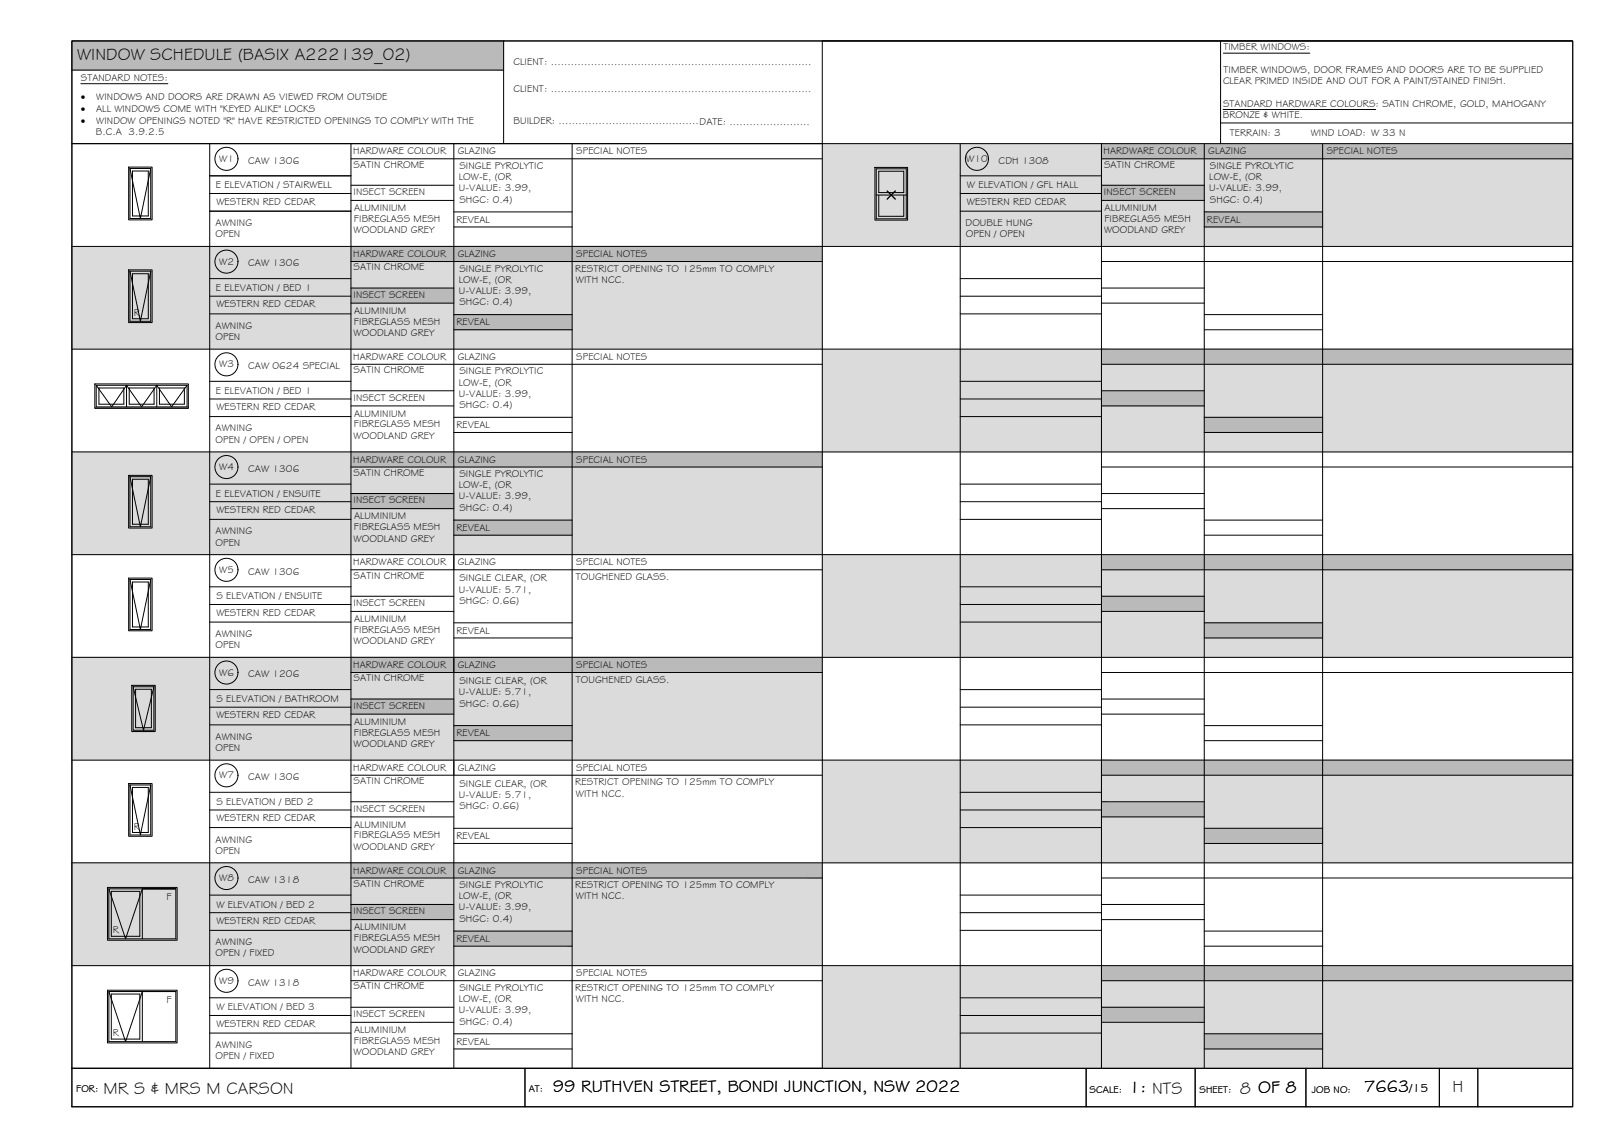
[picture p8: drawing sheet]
<svg xmlns="http://www.w3.org/2000/svg" width="420mm" height="297mm" viewBox="0 0 420 297" stroke-linecap="round" stroke-linejoin="round" font-family="sans-serif">
<!-- layer: WINDOW SCHEDULE HATCH -->
<g fill="#dbdbdb" stroke="#dbdbdb" stroke-width=".26">
<path d="M213.7 37.3l195 26.7v-26.7zM213.7 37.3l195 26.7h-195z"/>
<path d="M18.7 64l195 26.7v-26.7zM18.7 64l195 26.7h-195z"/>
<path d="M213.7 90.7l195 26.7v-26.7zM213.7 90.7l195 26.7h-195z"/>
<path d="M18.7 117.4l195 26.7v-26.7zM18.7 117.4l195 26.7h-195z"/>
<path d="M213.7 144.1l195 26.7v-26.7zM213.7 144.1l195 26.7h-195z"/>
<path d="M18.7 170.8l195 26.7v-26.7zM18.7 170.8l195 26.7h-195z"/>
<path d="M213.7 197.5l195 26.7v-26.7zM213.7 197.5l195 26.7h-195z"/>
<path d="M18.7 224.2l195 26.7v-26.7zM18.7 224.2l195 26.7h-195z"/>
<path d="M213.7 250.9l195 26.7v-26.7zM213.7 250.9l195 26.7h-195z"/>
</g>
<g fill="#bababa" stroke="#bababa" stroke-width=".26">
<path d="M18.7 10.6l112.2 7.6v-7.6zM18.7 10.6l112.2 7.6h-112.2z"/>
<path d="M286.2 37.3l122.5 4v-4zM286.2 37.3l122.5 4h-122.5z"/>
<path d="M286.2 48.1l26.7 4v-4zM286.2 48.1l26.7 4h-26.7z"/>
<path d="M312.9 55.1l30.8 3.9v-3.9zM312.9 55.1l30.8 3.9h-30.8z"/>
<path d="M91.2 64l122.5 4v-4zM91.2 64l122.5 4h-122.5z"/>
<path d="M91.2 74.9l26.7 3.9v-3.9zM91.2 74.9l26.7 3.9h-26.7z"/>
<path d="M117.9 81.8l30.8 3.9v-3.9zM117.9 81.8l30.8 3.9h-30.8z"/>
<path d="M286.2 90.7l122.5 4v-4zM286.2 90.7l122.5 4h-122.5z"/>
<path d="M286.2 101.6l26.7 3.9v-3.9zM286.2 101.6l26.7 3.9h-26.7z"/>
<path d="M312.9 108.5l30.8 3.9v-3.9zM312.9 108.5l30.8 3.9h-30.8z"/>
<path d="M91.2 117.4l122.5 4v-4zM91.2 117.4l122.5 4h-122.5z"/>
<path d="M91.2 128.3l26.7 3.9v-3.9zM91.2 128.3l26.7 3.9h-26.7z"/>
<path d="M117.9 135.2l30.8 3.9v-3.9zM117.9 135.2l30.8 3.9h-30.8z"/>
<path d="M286.2 144.1l122.5 4v-4zM286.2 144.1l122.5 4h-122.5z"/>
<path d="M286.2 155l26.7 3.9v-3.9zM286.2 155l26.7 3.9h-26.7z"/>
<path d="M312.9 161.9l30.8 3.9v-3.9zM312.9 161.9l30.8 3.9h-30.8z"/>
<path d="M91.2 170.8l122.5 4v-4zM91.2 170.8l122.5 4h-122.5z"/>
<path d="M91.2 181.6l26.7 4v-4zM91.2 181.6l26.7 4h-26.7z"/>
<path d="M117.9 188.6l30.8 3.9v-3.9zM117.9 188.6l30.8 3.9h-30.8z"/>
<path d="M286.2 197.5l122.5 4v-4zM286.2 197.5l122.5 4h-122.5z"/>
<path d="M286.2 208.4l26.7 3.9v-3.9zM286.2 208.4l26.7 3.9h-26.7z"/>
<path d="M312.9 215.3l30.8 3.9v-3.9zM312.9 215.3l30.8 3.9h-30.8z"/>
<path d="M91.2 224.2l122.5 4v-4zM91.2 224.2l122.5 4h-122.5z"/>
<path d="M91.2 235l26.7 4v-4zM91.2 235l26.7 4h-26.7z"/>
<path d="M117.9 242l30.8 3.9v-3.9zM117.9 242l30.8 3.9h-30.8z"/>
<path d="M286.2 250.9l122.5 4v-4zM286.2 250.9l122.5 4h-122.5z"/>
<path d="M286.2 261.8l26.7 3.9v-3.9zM286.2 261.8l26.7 3.9h-26.7z"/>
<path d="M312.9 268.7l30.8 3.9v-3.9zM312.9 268.7l30.8 3.9h-30.8z"/>
</g>
<!-- layer: BORDER -->
<g fill="none" stroke="#000" stroke-width=".26">
<path d="M18.7 10.6h390v277h-390zM18.7 18.2h112.2M130.9 10.6v26.7M317.1 10.6v26.7M408.7 10.6h-195v267M18.7 37.3h390M54.5 37.3v240.3M91.2 37.3v240.3M117.9 37.3v240.3M148.7 37.3v240.3M249.5 37.3v240.3M286.2 37.3v240.3"/>
<path d="M312.9 37.3v240.3M317.1 32h91.6M343.7 37.3v240.3M54.5 45.7h36.7M54.5 50.3h36.7M54.5 54.9h36.7M91.2 41.3h122.5M91.2 48.1h26.7M91.2 52.1h26.7M117.9 55.1h30.8M117.9 59h30.8M249.5 45.7h36.7"/>
<path d="M249.5 50.3h36.7M249.5 54.9h36.7M286.2 41.3h122.5M286.2 48.1h26.7M286.2 52.1h26.7M312.9 55.1h30.8M312.9 59h30.8M18.7 64h390M54.5 72.4h36.7M54.5 77h36.7M91.2 68h122.5M91.2 74.9h26.7"/>
<path d="M91.2 78.8h26.7M249.5 72.4h36.7M249.5 77h36.7M286.2 68h122.5M286.2 74.9h26.7M286.2 78.8h26.7M18.7 90.7h390M54.5 81.6h36.7M54.5 99.1h36.7M91.2 94.7h122.5M117.9 81.8h30.8M117.9 85.7h30.8"/>
<path d="M249.5 81.6h36.7M249.5 99.1h36.7M286.2 94.7h122.5M312.9 81.8h30.8M312.9 85.7h30.8M18.7 117.4h390M54.5 103.7h36.7M54.5 108.3h36.7M91.2 101.6h26.7M91.2 105.5h26.7M117.9 108.5h30.8M117.9 112.4h30.8"/>
<path d="M249.5 103.7h36.7M249.5 108.3h36.7M286.2 101.6h26.7M286.2 105.5h26.7M312.9 108.5h30.8M312.9 112.4h30.8M54.5 125.8h36.7M54.5 130.4h36.7M54.5 135h36.7M91.2 121.4h122.5M91.2 128.3h26.7M91.2 132.2h26.7"/>
<path d="M117.9 135.2h30.8M117.9 139.1h30.8M249.5 125.8h36.7M249.5 130.4h36.7M249.5 135h36.7M286.2 121.4h122.5M286.2 128.3h26.7M286.2 132.2h26.7M312.9 135.2h30.8M312.9 139.1h30.8M18.7 144.1h390M54.5 152.5h36.7"/>
<path d="M54.5 157.1h36.7M91.2 148.1h122.5M91.2 155h26.7M91.2 158.9h26.7M249.5 152.5h36.7M249.5 157.1h36.7M286.2 148.1h122.5M286.2 155h26.7M286.2 158.9h26.7M18.7 170.8h390M54.5 161.7h36.7M54.5 179.2h36.7"/>
<path d="M91.2 174.8h122.5M117.9 161.9h30.8M117.9 165.8h30.8M249.5 161.7h36.7M249.5 179.2h36.7M286.2 174.8h122.5M312.9 161.9h30.8M312.9 165.8h30.8M18.7 197.5h390M54.5 183.8h36.7M54.5 188.4h36.7M91.2 181.7h26.7"/>
<path d="M91.2 185.6h26.7M117.9 188.6h30.8M117.9 192.5h30.8M249.5 183.8h36.7M249.5 188.4h36.7M286.2 181.7h26.7M286.2 185.6h26.7M312.9 188.6h30.8M312.9 192.5h30.8M54.5 205.9h36.7M54.5 210.5h36.7M54.5 215.1h36.7"/>
<path d="M91.2 201.5h122.5M91.2 208.4h26.7M91.2 212.3h26.7M117.9 215.3h30.8M117.9 219.2h30.8M249.5 205.9h36.7M249.5 210.5h36.7M249.5 215.1h36.7M286.2 201.5h122.5M286.2 208.4h26.7M286.2 212.3h26.7M312.9 215.3h30.8"/>
<path d="M312.9 219.2h30.8M18.7 224.2h390M54.5 232.6h36.7M54.5 237.2h36.7M91.2 228.2h122.5M91.2 235h26.7M91.2 239h26.7M249.5 232.6h36.7M249.5 237.2h36.7M286.2 228.2h122.5M286.2 235h26.7M286.2 239h26.7"/>
<path d="M18.7 250.9h390M54.5 241.8h36.7M54.5 259.3h36.7M91.2 254.9h122.5M117.9 242h30.8M117.9 245.9h30.8M249.5 241.8h36.7M249.5 259.3h36.7M286.2 254.9h122.5M312.9 242h30.8M312.9 245.9h30.8M18.7 277.6h390"/>
<path d="M54.5 263.9h36.7M54.5 268.5h36.7M91.2 261.8h26.7M91.2 265.7h26.7M117.9 268.7h30.8M117.9 272.6h30.8M136.4 277.6v10M249.5 263.9h36.7M249.5 268.5h36.7M282.2 277.6v10M286.2 261.8h26.7M286.2 265.7h26.7"/>
<path d="M310.5 277.6v10M312.9 268.7h30.8M312.9 272.6h30.8M339.3 277.6v10M374 277.6v10M384 277.6v10"/>
</g>
<!-- layer: TEXT -->
<path d="M317.9 13.8h22.4M21 21.8h22.6M317.8 28.5h39.6M117.9 144.4v3.7M117.9 171.1v3.7M117.9 197.8v3.7" fill="none" stroke="#000" stroke-width=".26"/>
<!-- layer: WINDOWS -->
<g fill="none" stroke="#000" stroke-width=".26">
<path d="M33.8 43.8l2.7 13 2.7-13M33.8 43.8h5.4M33.8 43.8v13h5.4v-13M34.4 44.4h4.1v11.7h-4.1zM227.7 43.9h7.8v13h-7.8zM227.7 50.7h7.8M228.3 44.5h6.5v5.6h-6.5zM228.3 50.7v5.5h6.5v-5.5M230.5 49.6l2.1 2.1M232.6 49.6l-2.1 2.1M33.8 70.5l2.7 13 2.7-13M33.8 70.5v13h5.4v-13"/>
<path d="M33.8 70.5h5.4M34.4 71.1h4.1v11.7h-4.1zM25 100.1l4 5.6 3.9-5.6M25 100.1h23.6l-4 5.6-3.9-5.6M25 100.1v5.6h23.6v-5.6M25.7 100.8h6.5v4.2h-6.5zM32.9 100.1l3.9 5.6 3.9-5.6M32.9 100.1v5.6M33.6 100.8h6.4v4.2h-6.4zM40.7 100.1v5.6M41.4 100.8h6.5v4.2h-6.5zM33.8 123.9l2.7 13 2.7-13"/>
<path d="M33.8 123.9v13h5.4v-13M33.8 123.9h5.4M34.4 124.5h4.1v11.7h-4.1zM33.8 150.6l2.7 13 2.7-13M33.8 150.6v13h5.4v-13M33.8 150.6h5.4M34.4 151.2h4.1v11.7h-4.1zM34.6 178.5l2.7 11.3 2.7-11.3M34.6 178.5h5.4M34.6 178.5v11.3h5.4v-11.3M35.2 179.1h4.1v10h-4.1zM33.8 204l2.7 13 2.7-13"/>
<path d="M33.8 204v13h5.4v-13M33.8 204h5.4M34.4 204.6h4.1v11.7h-4.1zM28.3 231h17.4h-8.7M28.3 231l4.3 13 4.4-13M28.3 231v13h17.4v-13M28.9 231.6h7.4v11.7h-7.4zM37 231v13M28.3 257.7h17.4h-8.7M28.3 257.7l4.3 13 4.4-13M28.3 257.7v13h17.4v-13M28.9 258.3h7.4v11.7h-7.4z"/>
<path d="M37 257.7v13"/>
<circle cx="58.8" cy="41.3" r="3"/>
<circle cx="253.8" cy="41.3" r="3"/>
<circle cx="58.8" cy="68" r="3"/>
<circle cx="58.8" cy="94.7" r="3"/>
<circle cx="58.8" cy="121.4" r="3"/>
<circle cx="58.8" cy="148.1" r="3"/>
<circle cx="58.8" cy="174.8" r="3"/>
<circle cx="58.8" cy="201.5" r="3"/>
<circle cx="58.8" cy="228.2" r="3"/>
<circle cx="58.8" cy="254.9" r="3"/>
</g>
<!-- layer: NEWWORK -->
<path d="M33.4 43.4h6.1v13.7h-6.1zM227.3 43.5h8.5v13.7h-8.5zM33.4 70.1h6.1v13.7h-6.1zM24.6 99.8h24.3v6.3h-24.3zM24.6 106.1h24.3M33.4 123.5h6.1v13.7h-6.1zM33.4 150.2h6.1v13.7h-6.1zM34.2 178.1h6.1v12h-6.1zM33.4 203.6h6.1v13.7h-6.1zM27.9 230.6h18.1v13.7h-18.1zM27.9 257.3h18.1v13.7h-18.1z" fill="none" stroke="#000" stroke-width=".26"/>
<g font-size="4.5">
<text x="20" y="15.6">WINDOW SCHEDULE (BASIX A222139_02)</text>
<text x="26.9" y="284.2">MR S &amp; MRS M CARSON</text>
<text x="143.7" y="283.7">99 RUTHVEN STREET, BONDI JUNCTION, NSW 2022</text>
<text x="293.4" y="284">1: NTS</text>
<text x="322.2" y="284.2">8 OF 8</text>
<text x="354.5" y="283.8">7663</text>
<text x="377.4" y="283.8">H</text>
</g>
<text font-size="3.2" x="366.3" y="283.8">/15</text>
<g font-size="2.6">
<text x="133.4" y="16.9">CLIENT: ..............................................................................</text>
<text x="317.9" y="13.1">TIMBER WINDOWS:</text>
<text x="21" y="21.1">STANDARD NOTES:</text>
<text x="317.8" y="21.9">CLEAR PRIMED INSIDE AND OUT FOR A PAINT/STAINED FINISH.</text>
<text x="317.9" y="19">TIMBER WINDOWS, DOOR FRAMES AND DOORS ARE TO BE SUPPLIED</text>
<text x="21" y="26.1">·</text>
<text x="21" y="29.1">·</text>
<text x="25" y="29.1">ALL WINDOWS COME WITH &quot;KEYED ALIKE&quot; LOCKS</text>
<text x="25" y="26.1">WINDOWS AND DOORS ARE DRAWN AS VIEWED FROM OUTSIDE</text>
<text x="133.4" y="24">CLIENT: ..............................................................................</text>
<text x="317.8" y="27.7">STANDARD HARDWARE COLOURS: SATIN CHROME, GOLD, MAHOGANY</text>
<text x="21" y="32.1">·</text>
<text x="24.9" y="35.1">B.C.A 3.9.2.5</text>
<text x="25" y="32.1">WINDOW OPENINGS NOTED &quot;R&quot; HAVE RESTRICTED OPENINGS TO COMPLY WITH THE</text>
<text x="133.4" y="32.3">BUILDER: ..........................................DATE: ........................</text>
<text x="317.7" y="30.7">BRONZE &amp; WHITE.</text>
<text x="319.6" y="35.4">TERRAIN: 3</text>
<text x="340.6" y="35.4">WIND LOAD: W 33 N</text>
<text x="91.8" y="40.1">HARDWARE COLOUR</text>
<text x="119" y="40.1">GLAZING</text>
<text x="149.7" y="40.1">SPECIAL NOTES</text>
<text x="286.8" y="40.1">HARDWARE COLOUR</text>
<text x="314" y="40.1">GLAZING</text>
<text x="344.7" y="40.1">SPECIAL NOTES</text>
<text x="57" y="42.1">W1</text>
<text x="64.5" y="42.6">CAW 1306</text>
<text x="91.9" y="43.6">SATIN CHROME</text>
<text x="119.2" y="46.8">LOW-E, (OR</text>
<text x="119.4" y="43.9">SINGLE PYROLYTIC</text>
<text x="251.1" y="42.1">W10</text>
<text x="259.5" y="42.6">CDH 1308</text>
<text x="286.9" y="43.6">SATIN CHROME</text>
<text x="314.2" y="46.8">LOW-E, (OR</text>
<text x="314.4" y="43.9">SINGLE PYROLYTIC</text>
<text x="56.1" y="49">E ELEVATION / STAIRWELL</text>
<text x="56.2" y="53.2">WESTERN RED CEDAR</text>
<text x="91.8" y="50.7">INSECT SCREEN</text>
<text x="119.2" y="49.7">U-VALUE: 3.99,</text>
<text x="119.4" y="52.7">SHGC: 0.4)</text>
<text x="251.2" y="49">W ELEVATION / GFL HALL</text>
<text x="251.2" y="53.2">WESTERN RED CEDAR</text>
<text x="286.9" y="50.7">INSECT SCREEN</text>
<text x="314.2" y="49.7">U-VALUE: 3.99,</text>
<text x="314.4" y="52.7">SHGC: 0.4)</text>
<text x="56" y="58.8">AWNING</text>
<text x="92" y="57.7">FIBREGLASS MESH</text>
<text x="92" y="54.9">ALUMINIUM</text>
<text x="118.6" y="57.9">REVEAL</text>
<text x="250.9" y="58.7">DOUBLE HUNG</text>
<text x="287" y="57.7">FIBREGLASS MESH</text>
<text x="287" y="54.9">ALUMINIUM</text>
<text x="313.6" y="57.9">REVEAL</text>
<text x="56" y="61.7">OPEN</text>
<text x="91.9" y="60.7">WOODLAND GREY</text>
<text x="251" y="61.6">OPEN / OPEN</text>
<text x="286.9" y="60.7">WOODLAND GREY</text>
<text x="57" y="68.8">W2</text>
<text x="64.5" y="69.3">CAW 1306</text>
<text x="91.8" y="66.8">HARDWARE COLOUR</text>
<text x="91.9" y="70.2">SATIN CHROME</text>
<text x="119" y="66.9">GLAZING</text>
<text x="119.4" y="70.6">SINGLE PYROLYTIC</text>
<text x="149.5" y="70.6">RESTRICT OPENING TO 125mm TO COMPLY</text>
<text x="149.7" y="66.9">SPECIAL NOTES</text>
<text x="56.1" y="75.7">E ELEVATION / BED 1</text>
<text x="91.8" y="77.4">INSECT SCREEN</text>
<text x="119.2" y="73.5">LOW-E, (OR</text>
<text x="119.2" y="76.4">U-VALUE: 3.99,</text>
<text x="149.6" y="73.5">WITH NCC.</text>
<text x="34.8" y="82.1">R</text>
<text x="56.2" y="79.9">WESTERN RED CEDAR</text>
<text x="92" y="81.6">ALUMINIUM</text>
<text x="119.4" y="79.3">SHGC: 0.4)</text>
<text x="56" y="88.4">OPEN</text>
<text x="56" y="85.5">AWNING</text>
<text x="91.9" y="87.4">WOODLAND GREY</text>
<text x="92" y="84.4">FIBREGLASS MESH</text>
<text x="118.6" y="84.6">REVEAL</text>
<text x="57" y="95.5">W3</text>
<text x="64.5" y="96">CAW 0624 SPECIAL</text>
<text x="91.8" y="93.5">HARDWARE COLOUR</text>
<text x="119" y="93.5">GLAZING</text>
<text x="149.7" y="93.5">SPECIAL NOTES</text>
<text x="91.9" y="97">SATIN CHROME</text>
<text x="119.2" y="100.2">LOW-E, (OR</text>
<text x="119.4" y="97.3">SINGLE PYROLYTIC</text>
<text x="56.1" y="102.4">E ELEVATION / BED 1</text>
<text x="56.2" y="106.6">WESTERN RED CEDAR</text>
<text x="91.8" y="104.1">INSECT SCREEN</text>
<text x="119.2" y="103.1">U-VALUE: 3.99,</text>
<text x="119.4" y="106.1">SHGC: 0.4)</text>
<text x="56" y="112.1">AWNING</text>
<text x="92" y="111.1">FIBREGLASS MESH</text>
<text x="92" y="108.3">ALUMINIUM</text>
<text x="118.6" y="111.3">REVEAL</text>
<text x="56" y="115">OPEN / OPEN / OPEN</text>
<text x="91.9" y="114.1">WOODLAND GREY</text>
<text x="57" y="122.2">W4</text>
<text x="64.5" y="122.7">CAW 1306</text>
<text x="91.8" y="120.2">HARDWARE COLOUR</text>
<text x="91.9" y="123.6">SATIN CHROME</text>
<text x="119" y="120.3">GLAZING</text>
<text x="119.4" y="124">SINGLE PYROLYTIC</text>
<text x="149.7" y="120.3">SPECIAL NOTES</text>
<text x="56.1" y="129.1">E ELEVATION / ENSUITE</text>
<text x="91.8" y="130.8">INSECT SCREEN</text>
<text x="119.2" y="126.9">LOW-E, (OR</text>
<text x="119.2" y="129.8">U-VALUE: 3.99,</text>
<text x="56.2" y="133.3">WESTERN RED CEDAR</text>
<text x="92" y="137.8">FIBREGLASS MESH</text>
<text x="92" y="135">ALUMINIUM</text>
<text x="118.6" y="138">REVEAL</text>
<text x="119.4" y="132.8">SHGC: 0.4)</text>
<text x="56" y="141.8">OPEN</text>
<text x="56" y="138.9">AWNING</text>
<text x="91.9" y="140.8">WOODLAND GREY</text>
<text x="57" y="148.9">W5</text>
<text x="64.5" y="149.3">CAW 1306</text>
<text x="91.8" y="146.9">HARDWARE COLOUR</text>
<text x="119" y="147">GLAZING</text>
<text x="149.7" y="147">SPECIAL NOTES</text>
<text x="56.2" y="155.8">S ELEVATION / ENSUITE</text>
<text x="91.9" y="150.3">SATIN CHROME</text>
<text x="119.2" y="154">U-VALUE: 5.71,</text>
<text x="119.4" y="151.1">SINGLE CLEAR, (OR</text>
<text x="149.6" y="150.7">TOUGHENED GLASS.</text>
<text x="56.2" y="160">WESTERN RED CEDAR</text>
<text x="91.8" y="157.5">INSECT SCREEN</text>
<text x="92" y="161.7">ALUMINIUM</text>
<text x="119.4" y="157">SHGC: 0.66)</text>
<text x="56" y="165.6">AWNING</text>
<text x="91.9" y="167.5">WOODLAND GREY</text>
<text x="92" y="164.5">FIBREGLASS MESH</text>
<text x="118.6" y="164.6">REVEAL</text>
<text x="56" y="168.5">OPEN</text>
<text x="91.8" y="173.6">HARDWARE COLOUR</text>
<text x="119" y="173.6">GLAZING</text>
<text x="149.7" y="173.6">SPECIAL NOTES</text>
<text x="57" y="175.6">W6</text>
<text x="64.5" y="176.1">CAW 1206</text>
<text x="91.9" y="177.1">SATIN CHROME</text>
<text x="119.4" y="177.8">SINGLE CLEAR, (OR</text>
<text x="149.6" y="177.4">TOUGHENED GLASS.</text>
<text x="56.2" y="182.5">S ELEVATION / BATHROOM</text>
<text x="91.8" y="184.2">INSECT SCREEN</text>
<text x="119.2" y="180.7">U-VALUE: 5.71,</text>
<text x="119.4" y="183.7">SHGC: 0.66)</text>
<text x="56.2" y="186.7">WESTERN RED CEDAR</text>
<text x="92" y="191.2">FIBREGLASS MESH</text>
<text x="92" y="188.4">ALUMINIUM</text>
<text x="118.6" y="191.4">REVEAL</text>
<text x="56" y="195.2">OPEN</text>
<text x="56" y="192.3">AWNING</text>
<text x="91.9" y="194.2">WOODLAND GREY</text>
<text x="57" y="202.3">W7</text>
<text x="64.5" y="202.7">CAW 1306</text>
<text x="91.8" y="200.3">HARDWARE COLOUR</text>
<text x="91.9" y="203.7">SATIN CHROME</text>
<text x="119" y="200.4">GLAZING</text>
<text x="149.7" y="200.4">SPECIAL NOTES</text>
<text x="56.2" y="209.2">S ELEVATION / BED 2</text>
<text x="119.2" y="207.4">U-VALUE: 5.71,</text>
<text x="119.4" y="204.5">SINGLE CLEAR, (OR</text>
<text x="149.5" y="204.1">RESTRICT OPENING TO 125mm TO COMPLY</text>
<text x="149.6" y="207">WITH NCC.</text>
<text x="34.8" y="215.6">R</text>
<text x="56.2" y="213.4">WESTERN RED CEDAR</text>
<text x="91.8" y="210.9">INSECT SCREEN</text>
<text x="92" y="215.1">ALUMINIUM</text>
<text x="119.4" y="210.4">SHGC: 0.66)</text>
<text x="56" y="221.9">OPEN</text>
<text x="56" y="219">AWNING</text>
<text x="91.9" y="220.9">WOODLAND GREY</text>
<text x="92" y="217.9">FIBREGLASS MESH</text>
<text x="118.6" y="218.1">REVEAL</text>
<text x="91.8" y="227">HARDWARE COLOUR</text>
<text x="119" y="227">GLAZING</text>
<text x="149.7" y="227.1">SPECIAL NOTES</text>
<text x="43.3" y="233.8">F</text>
<text x="57" y="229">W8</text>
<text x="64.5" y="229.5">CAW 1318</text>
<text x="91.9" y="230.5">SATIN CHROME</text>
<text x="119.2" y="233.7">LOW-E, (OR</text>
<text x="119.4" y="230.8">SINGLE PYROLYTIC</text>
<text x="149.5" y="230.8">RESTRICT OPENING TO 125mm TO COMPLY</text>
<text x="149.6" y="233.7">WITH NCC.</text>
<text x="56.2" y="235.9">W ELEVATION / BED 2</text>
<text x="91.8" y="237.6">INSECT SCREEN</text>
<text x="119.2" y="236.6">U-VALUE: 3.99,</text>
<text x="119.4" y="239.6">SHGC: 0.4)</text>
<text x="29.3" y="242.5">R</text>
<text x="56" y="245.6">AWNING</text>
<text x="56.2" y="240.1">WESTERN RED CEDAR</text>
<text x="92" y="244.6">FIBREGLASS MESH</text>
<text x="92" y="241.8">ALUMINIUM</text>
<text x="118.6" y="244.8">REVEAL</text>
<text x="56" y="248.5">OPEN / FIXED</text>
<text x="91.9" y="247.6">WOODLAND GREY</text>
<text x="57" y="255.7">W9</text>
<text x="64.5" y="256.2">CAW 1318</text>
<text x="91.8" y="253.7">HARDWARE COLOUR</text>
<text x="91.9" y="257.1">SATIN CHROME</text>
<text x="119" y="253.8">GLAZING</text>
<text x="119.4" y="257.5">SINGLE PYROLYTIC</text>
<text x="149.5" y="257.5">RESTRICT OPENING TO 125mm TO COMPLY</text>
<text x="149.7" y="253.8">SPECIAL NOTES</text>
<text x="43.3" y="260.6">F</text>
<text x="56.2" y="262.6">W ELEVATION / BED 3</text>
<text x="119.2" y="260.4">LOW-E, (OR</text>
<text x="119.2" y="263.3">U-VALUE: 3.99,</text>
<text x="149.6" y="260.4">WITH NCC.</text>
<text x="29.3" y="269.2">R</text>
<text x="56.2" y="266.8">WESTERN RED CEDAR</text>
<text x="91.8" y="264.3">INSECT SCREEN</text>
<text x="92" y="268.5">ALUMINIUM</text>
<text x="119.4" y="266.2">SHGC: 0.4)</text>
<text x="56" y="275.2">OPEN / FIXED</text>
<text x="56" y="272.3">AWNING</text>
<text x="91.9" y="274.3">WOODLAND GREY</text>
<text x="92" y="271.3">FIBREGLASS MESH</text>
<text x="118.6" y="271.5">REVEAL</text>
<text x="19.8" y="283.8">FOR:</text>
<text x="137.4" y="283.7">AT:</text>
<text x="283.1" y="284">SCALE:</text>
<text x="311.7" y="284">SHEET:</text>
<text x="340.9" y="284">JOB NO:</text>
</g>
</svg>
